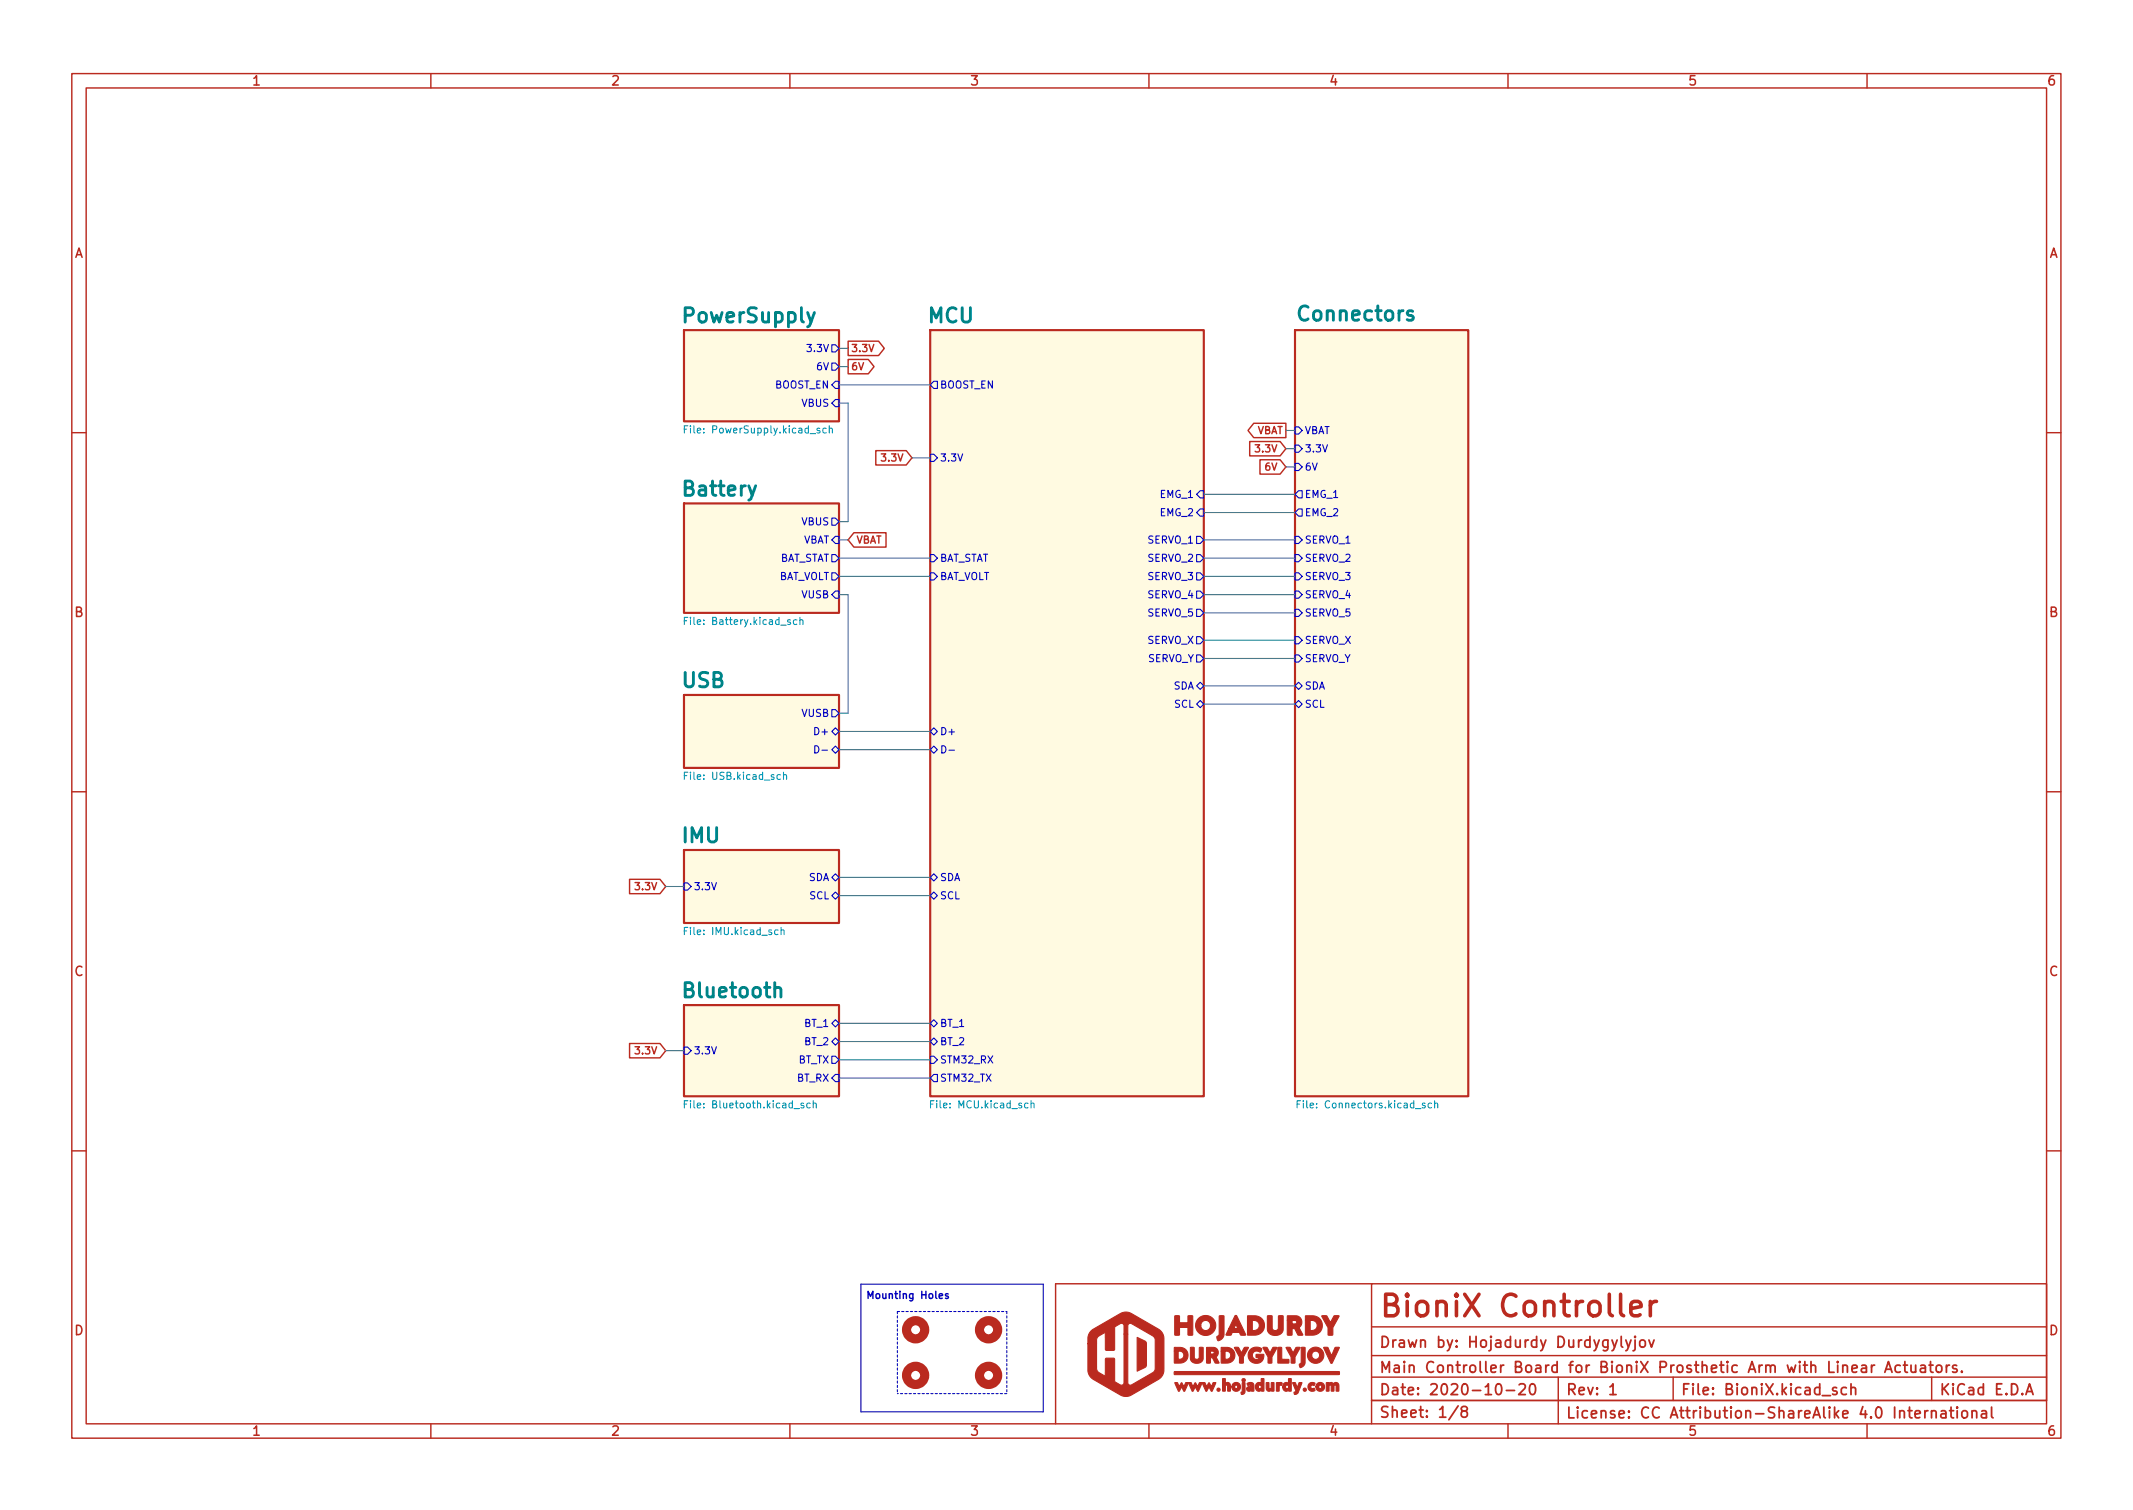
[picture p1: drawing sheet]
<svg xmlns="http://www.w3.org/2000/svg" width="297mm" height="210mm" viewBox="0 0 297 210" stroke-linecap="round" stroke-linejoin="round" font-family="sans-serif">
<g fill="none" stroke="#ba2a1f" stroke-width=".2">
<path d="M10 10.2h277v190.1h-277zM12 12.2h273v186.1h-273zM60 10.2v2M110 10.2v2M160 10.2v2M210 10.2v2M260 10.2v2M118.1 50h2.8l.8 1-.8 1h-2.8zM118.1 47.5h4.2l.8 1-.8 1h-4.2zM174.6 58.9h4.5v2h-4.5l-.8-1zM10 60.2h2M118.9 74.2h4.5v2h-4.5l-.8-1z"/>
<path d="M122 62.7h4.2l.8 1-.8 1h-4.2zM174 61.5h4.3l.8 1-.8 1h-4.3zM175.5 64h2.8l.8 1-.8 1h-2.8zM285 60.2h2M10 110.2h2M285 110.2h2M87.7 122.4h4.2l.8 1-.8 1h-4.2zM87.7 145.3h4.2l.8 1-.8 1h-4.2zM10 160.2h2M191 178.8h94v16.2h-94zM191 178.8h-44v19.5M285 160.2h2"/>
<path d="M60 198.3v2M110 198.3v2M160 198.3v2M191 188.8h94M191 184.8h94M191 195h94M191 191.8h94M191 195v3.3M210 198.3v2M217 191.8v6.5M233 191.8v3.2M260 198.3v2"/>
<path d="M269 191.8v3.2"/>
</g>
<g fill="none" stroke="#ba2a1f" stroke-width=".25">
<path d="M203.1 195.8l-1.3 1.9M203.8 196.5l-.2-.1a.31 .31 0 0 1-.1-.3 .31 .31 0 0 1 .3-.3l.4 .1a.31 .31 0 0 1 .1 .3 .31 .31 0 0 1-.2 .3h-.3l-.3 .3 .1 .4 .2 .1h.3l.2-.3v-.4l-.2-.1M208.5 192.8a.36 .36 0 0 1 .6 .2 .77 .77 0 0 1-.5 1.2 1 1 0 0 1-.1-1.4zM209.8 193.6h1.1M211.6 192.8l.2-.1 .5 .1a.41 .41 0 0 1 0 .5l-.8 .9h.9M213.1 192.8a.36 .36 0 0 1 .4-.1 .36 .36 0 0 1 .3 .3 .77 .77 0 0 1-.5 1.2 .91 .91 0 0 1-.2-1.4zM224.2 193.1l.4-.4v1.5M224.2 194.2h.9M224.5 186.6l.3 1M225.2 186.6l-.5 1.3-.2 .2M225.8 186.1v1.3l.2 .2M226.4 186.6l.4 1"/>
<path d="M227.1 186.6l-.5 1.3-.2 .2M227.7 186.6v1.3l-.1 .1-.2 .1M227.7 186.1l-.1 .1h.1h.1l-.1-.1v.1M228.5 186.7a.41 .41 0 0 1 .6 .2v.4a.41 .41 0 0 1-.4 .3 .41 .41 0 0 1-.4-.3v-.4zM229.6 186.6l.4 1 .3-1M255.8 193.3l-.4-.1-.2 .2 .1 .2 .5 .2v.1v.2l-.2 .1-.4-.1M257.1 193.3l-.4-.1-.3 .3v.4l.2 .2 .1 .1 .4-.1M257.8 193.3a.37 .37 0 0 1 .6 .1v.8M257.8 192.7v1.5M257.9 190.6l.7-.2v-.2l-.5-.1-.2 .2 .1 .7 .1 .1 .5-.1M259.3 190.2l.1-.1 .4 .1 .1 .9M259.9 190.4l-.5 .1a.29 .29 0 0 0-.2 .3 .29 .29 0 0 0 .2 .3l.5-.1"/>
<path d="M260.6 190.1v1M261.1 190.1l-.3 .1-.2 .2M262.5 191.1l.5-1.5 .5 1.5M262.6 190.7h.7M264.6 190.2l-.4-.1-.3 .3v.4l.2 .2 .1 .1 .4-.1M265.1 190.1h.5M265.3 189.6v1.3v.1l.3 .1M266.1 190.1l.1 .9a.41 .41 0 0 0 .6-.1M266.7 196.9l.7-.1-.1-.3-.4-.1-.2 .2 .1 .8h.1h.4M266.8 190.1v1M267.5 190.2l.1-.1 .5 .1v.9M268.1 196.4v1"/>
<path d="M268.1 190.4l-.5 .1a.29 .29 0 0 0-.2 .3 .29 .29 0 0 0 .2 .3l.5-.1M268.5 196.4l-.3 .1-.1 .2M268.6 190.1h.6M268.8 189.6v1.3l.1 .1 .3 .1M269 196.6a.37 .37 0 0 1 .6 0v.8M269 196.4v1M269.8 190.2a.41 .41 0 0 1 .6 .2v.4a.41 .41 0 0 1-.4 .3 .41 .41 0 0 1-.4-.3v-.4zM270.3 196.5l.2-.1 .4 .1 .1 .9M271 196.8l-.5 .1a.29 .29 0 0 0-.2 .2 .29 .29 0 0 0 .2 .3h.5M271.1 190.1v1M271.5 190.1l-.3 .1-.1 .2M271.5 196.4h.6"/>
<path d="M271.7 195.9v1.3l.1 .2h.3M272.5 190.2l-.4-.1-.2 .2 .1 .2 .5 .2 .1 .1-.1 .2-.2 .1-.4-.1M272.6 195.9l-.1 .1 .1 .1v-.1v-.1v.2M272.6 196.4v1M273.2 190.9l.1 .1-.1 .1-.1-.1 .1-.1v.2M273.3 196.5a.41 .41 0 0 1 .7 .2v.4a.41 .41 0 0 1-.4 .3 .41 .41 0 0 1-.4-.3v-.4zM274.6 196.6a.37 .37 0 0 1 .7 0v.8M274.6 196.4v1M276 196.5l.1-.1 .5 .1v.9M276.6 196.8l-.5 .1a.29 .29 0 0 0-.2 .2 .29 .29 0 0 0 .2 .3h.5M277.3 195.9v1.3l.3 .2M282.1 194.2l.5-1.5 .5 1.5"/>
<path d="M282.3 193.8h.7"/>
</g>
<path d="M225.7 180.2v2.6l.1 .3 .3 .1M227.1 182.2l1.4-.3-.1-.5-.3-.2h-.6l-.2 .2-.2 .2v1.2l.2 .3 .2 .1h.6l.3-.1M229.8 181.2v2M230.7 181.2a.77 .77 0 0 0-.9 .6" fill="none" stroke="#ba2a1f" stroke-width=".5"/>
<g fill="#ba2a1f" stroke="#ba2a1f" stroke-width=".15">
<path d="M152 185.3l4.1-2.4 .7-.2 .7 .2 3.9 2.2a1.57 1.57 0 0 1 .7 1.5v4.3a2.4 2.4 0 0 1-1.5 1.6l-3.1 1.8-.9 .1-.6-.1-3.7-2.2a1.56 1.56 0 0 1-.8-1.2v-3.8h1.2v3.5l.1 .3 .3 .2 .8 .4v-2.3l.1-.1h1.2v3.2l.7 .5a.37 .37 0 0 0 .4 0 .37 .37 0 0 0 .2-.4v-6.6h.6v6.8a.47 .47 0 0 0 .8 .1l2.6-1.6 .3-.3 .1-4.2-.1-.3-.2-.3-3.1-1.7a.36 .36 0 0 0-.4 .4v1.1h-.6v-1.2a.49 .49 0 0 0-.8-.1l-.5 .3v3.1l-.1 .1h-1l-.2-.1v-2.3l-1 .6-.2 .3v.6h-1.2v-.5a1.58 1.58 0 0 1 .5-1.3z"/>
<path d="M173 192.5h.4v1.3a.32 .32 0 0 1-.2 .3 .32 .32 0 0 1-.4-.1v-.1l.2-.2z"/>
<path d="M180 192.5h.4l.3 .7 .2-.7h.2a.14 .14 0 0 1 .2 .1 .14 .14 0 0 1-.1 .1l-.3 .9a.46 .46 0 0 1-.7 .5 .24 .24 0 0 1 .2-.4z"/>
<path d="M163.6 192.5h.2a.6 .6 0 0 1 .4 .6l.3-.6 .4 .6 .1-.3a.27 .27 0 0 1 .2-.3 .27 .27 0 0 1 .3 .1l-.4 .8a.26 .26 0 0 1-.2 .3l-.4-.6-.1 .3a.29 .29 0 0 1-.3 .3z"/>
<path d="M165.5 192.5h.4l.2 .6 .3-.6 .4 .6 .1-.3a.27 .27 0 0 1 .2-.3 .27 .27 0 0 1 .3 .1l-.4 .8a.25 .25 0 0 1-.2 .3l-.3-.6-.2 .3a.29 .29 0 0 1-.3 .3z"/>
<path d="M167.4 192.5h.2a.61 .61 0 0 1 .4 .6l.3-.6 .4 .6 .1-.3a.27 .27 0 0 1 .2-.3 .27 .27 0 0 1 .3 .1l-.3 .8a.25 .25 0 0 1-.3 .3l-.3-.6-.3 .6a.19 .19 0 0 1-.2 0 .19 .19 0 0 1-.1-.2z"/>
<path d="M171.7 192.7a.61 .61 0 0 1 1 .1 .61 .61 0 0 1-.4 .9 .61 .61 0 0 1-.8-.6h.4a.21 .21 0 0 0 .3 .2 .21 .21 0 0 0 .1-.4 .22 .22 0 0 0-.4 .2h-.4z"/>
<path d="M173.7 192.6a.54 .54 0 0 1 .7-.1 .54 .54 0 0 1 .2 .6v.3a.2 .2 0 0 1-.1 .3 .2 .2 0 0 1-.2-.1l-.1 .1a.34 .34 0 0 1-.4 0 .34 .34 0 0 1-.2-.4l.5 .1 .1-.1v-.1l-.6 .1 .2-.2 .4-.1-.1-.2-.3 .1z"/>
<path d="M175.6 192h.4v1.6l-.1 .1a.17 .17 0 0 1-.2 0 .17 .17 0 0 1-.1-.1 .48 .48 0 0 1-.5 .1 .48 .48 0 0 1-.3-.6h.4a.22 .22 0 0 0 .3 .2 .22 .22 0 0 0 .1-.4 .22 .22 0 0 0-.4 .2h-.4a.48 .48 0 0 1 .3-.5 .48 .48 0 0 1 .5 .1z"/>
<path d="M176.3 192.5h.4v.8l.2 .1 .1-.2v-.7h.4v1.2h-.3v-.2a.44 .44 0 0 1-.6 .1 .44 .44 0 0 1-.2-.5z"/>
<path d="M179.4 192h.4v1.6l-.1 .1a.17 .17 0 0 1-.2 0 .17 .17 0 0 1 0-.1 .48 .48 0 0 1-.6 .1 .48 .48 0 0 1-.3-.6h.4a.22 .22 0 0 0 .3 .2 .22 .22 0 0 0 .1-.4 .22 .22 0 0 0-.4 .2h-.4a.48 .48 0 0 1 .3-.5 .48 .48 0 0 1 .5 .1z"/>
<path d="M182.3 192.7a.45 .45 0 0 1 .4-.3 .45 .45 0 0 1 .4 .3 .21 .21 0 0 1-.1 .2 .21 .21 0 0 1-.3 0 .27 .27 0 0 0-.1 .4 .27 .27 0 0 0 .4 0 .26 .26 0 0 1 .1 .4 .26 .26 0 0 1-.4 0 .63 .63 0 0 1-.5-.4 .63 .63 0 0 1 .1-.6z"/>
<path d="M183.4 192.7a.62 .62 0 0 1 1 .1 .62 .62 0 0 1-.4 .9 .62 .62 0 0 1-.7-.6h.3a.22 .22 0 0 0 .4 .2 .22 .22 0 0 0 0-.4 .22 .22 0 0 0-.4 .1l-.3 .1z"/>
<path d="M170.3 192h.3v.7a.43 .43 0 0 1 .6-.1 .43 .43 0 0 1 .1 .5v.6h-.3v-.7a.17 .17 0 0 0-.3-.1 .17 .17 0 0 0-.1 .2v.6h-.3z"/>
<path d="M177.7 192.6l.4-.1v.2a.23 .23 0 0 1 .3-.2 .23 .23 0 0 1 .2 .3 .23 .23 0 0 1-.4 .1l-.1 .8h-.3z"/>
<path d="M184.7 192.5h.3l.1 .2a.34 .34 0 0 1 .6 0 .48 .48 0 0 1 .6-.1 .48 .48 0 0 1 .2 .6l-.1 .5h-.3v-.6a.17 .17 0 0 0-.1-.2 .17 .17 0 0 0-.2 .1v.7h-.1h-.3v-.7a.16 .16 0 0 0-.2-.1 .16 .16 0 0 0-.1 .2v.5a.2 .2 0 0 1-.2 .1 .2 .2 0 0 1-.2-.1z"/>
<path d="M163.5 191h22.9h.1v.2v.2h-.2h-22.7z"/>
<path d="M181.2 187.6l.6 .1-.1 2.1a.56 .56 0 0 1-.7 .5 .48 .48 0 0 1 .2-.6z"/>
<path d="M184.3 187.6h.6l.5 1.2 .5-1.2h.6l-.8 1.9a.26 .26 0 0 1-.3 .3z"/>
<path d="M165.8 187.6h.3a.17 .17 0 0 1 .2 0 .17 .17 0 0 1 0 .2v1.3a.36 .36 0 0 0 .5 .2 .36 .36 0 0 0 .2-.4v-1.3h.5l.1 1.6a.91 .91 0 0 1-1 .6 .91 .91 0 0 1-.8-.8z"/>
<path d="M174.1 187.9a1.09 1.09 0 0 1 1.6 0 .25 .25 0 0 1-.1 .3 .25 .25 0 0 1-.3 0 .58 .58 0 0 0-.8 .1 .58 .58 0 0 0 .1 .8 .58 .58 0 0 0 .8-.1h-.5l.1-.4h1a1.09 1.09 0 0 1-1.2 1.2 1.09 1.09 0 0 1-.9-1.4z"/>
<path d="M182.4 187.9a1.13 1.13 0 0 1 1.8 .2 1.13 1.13 0 0 1-.7 1.7 1.13 1.13 0 0 1-1.4-1.1h.6a.55 .55 0 0 0 .8 .5 .55 .55 0 0 0 0-.9 .55 .55 0 0 0-.8 .3v.1h-.6l.1-.4z"/>
<path d="M168 187.6h1a.78 .78 0 0 1 .6 .6 .78 .78 0 0 1-.2 .8l.3 .6a.17 .17 0 0 1 0 .2 .17 .17 0 0 1-.2 0h-.3l-.4-.7h-.2v.7h-.6v-1.3h.8a.22 .22 0 0 0 .3-.2 .22 .22 0 0 0-.4-.2h-.1v.4h-.6z"/>
<path d="M171.9 187.6h.6l.4 .8 .4-.8h.3a.16 .16 0 0 1 .3 .1 .15 .15 0 0 1-.1 .2l-.3 .4a1.49 1.49 0 0 0-.3 1.4l-.1 .1h-.5a1.85 1.85 0 0 0-.5-1.7z"/>
<path d="M175.9 187.6h.5l.5 .8 .4-.8h.3a.15 .15 0 0 1 .2 .1 .15 .15 0 0 1-.1 .2l-.2 .4a1.49 1.49 0 0 0-.4 1.4l-.1 .1h-.4a1.85 1.85 0 0 0-.5-1.7z"/>
<path d="M179.1 187.6h.6l.4 .8 .4-.8h.3a.16 .16 0 0 1 .3 .1 .15 .15 0 0 1-.2 .2l-.2 .4a1.49 1.49 0 0 0-.4 1.4v.1h-.5a1.77 1.77 0 0 0-.5-1.7z"/>
<path d="M163.5 187.6h.9a1.11 1.11 0 0 1 1 1.3 1.11 1.11 0 0 1-1.3 .9h-.6v-1.7h.6v1.2h.1a.57 .57 0 0 0 .7-.6 .57 .57 0 0 0-.7-.6h-.7z"/>
<path d="M170.1 187.6h.8a1.11 1.11 0 0 1 1.1 1.3 1.11 1.11 0 0 1-1.4 .9h-.5v-1.7h.5v1.2h.2a.57 .57 0 0 0 .6-.6 .57 .57 0 0 0-.7-.6h-.6z"/>
<path d="M178 187.6h.5v1.7h1v.5h-1.5z"/>
<path d="M169.8 183.2l.7 .1v2.5a.81 .81 0 0 1-.9 .8 .43 .43 0 0 1 .1-.7z"/>
<path d="M166.9 183.6a1.4 1.4 0 0 1 2.2 .3 1.4 1.4 0 0 1-.8 2 1.4 1.4 0 0 1-1.8-1.3h.7a.68 .68 0 0 0 1 .5 .68 .68 0 0 0 .1-1.1 .68 .68 0 0 0-1.1 .5v.1h-.7a1.34 1.34 0 0 1 .4-1z"/>
<path d="M176.5 183.2h.7v1.8a.44 .44 0 0 0 .4 .3 .44 .44 0 0 0 .4-.4v-1.7h.6l.1 2a1.15 1.15 0 0 1-1.2 .8 1.15 1.15 0 0 1-1-.9z"/>
<path d="M163.6 183.2l.7 .1v.9h1.1v-1h.7v2.7h-.7v-1.1h-1.1v1.1h-.7z"/>
<path d="M172 183.2a.28 .28 0 0 1 .4 .3l1 2.2a.16 .16 0 0 1 .1 .2 .16 .16 0 0 1-.3 0h-.4l-.2-.4h-1l-.2 .4h-.5a.14 .14 0 0 1-.2-.1 .14 .14 0 0 1 .1-.1l.3-.7h1.3l-.3-.6-.3 .6h-.7z"/>
<path d="M179.3 183.2h.9a.91 .91 0 0 1 1 .5 .91 .91 0 0 1-.3 1.1l.4 .9a.13 .13 0 0 1 .1 .1 .13 .13 0 0 1-.1 .1h-.6l-.4-.9h-.4v.9h-.6v-2h.6v.4h.3a.26 .26 0 0 0 .4-.1 .26 .26 0 0 0-.3-.3h-1z"/>
<path d="M184.1 183.2h.7l.5 1 .5-1h.5a.13 .13 0 0 1 .2 .1 .13 .13 0 0 1-.1 .1l-.3 .6a1.93 1.93 0 0 0-.5 1.8l-.1 .1h-.5a2.2 2.2 0 0 0-.6-2z"/>
<path d="M173.7 183.2h1.2a1.38 1.38 0 0 1 1.2 1.7 1.38 1.38 0 0 1-1.8 1h-.6v-2h.7v1.4a.75 .75 0 0 0 1-.8 .7 .7 0 0 0-.8-.6h-.9z"/>
<path d="M181.8 183.2h1.1a1.38 1.38 0 0 1 1.2 1.7 1.38 1.38 0 0 1-1.7 1h-.6v-2h.7v1.4a.75 .75 0 0 0 .9-.8 .71 .71 0 0 0-.7-.6h-.9z"/>
<path d="M158.4 186.2l1.2 .6 .1 .8-.1 2.6-.1 .2-1.1 .5z"/>
<circle cx="169.7" cy="193.5" r=".22"/>
<circle cx="181.7" cy="193.5" r=".22"/>
<circle cx="173.2" cy="192.2" r=".23"/>
</g>
<g fill="#fffae1" stroke="#fffae1" stroke-width=".14">
<path d="M129.5 46h38.1v106.6h-38.1z"/>
<path d="M180.3 46h24.2v106.6h-24.2z"/>
<path d="M95.2 46h21.6v12.7h-21.6z"/>
<path d="M95.2 70.1h21.6v15.2h-21.6z"/>
<path d="M95.2 96.8h21.6v10.1h-21.6z"/>
<path d="M95.2 139.9h21.6v12.7h-21.6z"/>
<path d="M95.2 118.4h21.6v10.1h-21.6z"/>
</g>
<path d="M95.2 46h21.6v12.7h-21.6zM129.5 46h38.1v106.6h-38.1zM180.3 46h24.2v106.6h-24.2zM95.2 70.1h21.6v15.2h-21.6zM95.2 96.8h21.6v10.1h-21.6zM95.2 118.4h21.6v10.1h-21.6zM95.2 139.9h21.6v12.7h-21.6z" fill="none" stroke="#ba2a1f" stroke-width=".3"/>
<g fill="none" stroke="#029ec2" stroke-width=".15">
<path d="M95.3 59.8h.3M95.8 59.3h-.5v1M115.1 59.7l-.3-.1-.2 .2 .1 .4h.4M115.5 59.7l.1-.1 .3 .1v.6M115.5 59.3v1M95.3 86.4h.3M95.8 86h-.5v1M111 86.3h-.3l-.2 .2 .1 .4h.4M111.4 86.4l.1-.1h.3v.7M111.4 86v1M95.3 108h.3M95.8 107.5h-.5v1"/>
<path d="M108.7 107.9h-.3l-.2 .2 .1 .4h.4M109.1 108l.1-.1h.3v.6M109.1 107.5v1M95.3 129.6h.3M95.8 129.1h-.5v1M108.3 129.5h-.2l-.2 .2 .1 .4h.3M108.8 129.6l.1-.1h.3v.6M108.8 129.1v1M95.3 153.7h.3M95.8 153.3h-.5v1M111.9 153.6h-.2l-.2 .1 .1 .2 .3 .1v.2h-.4M112.8 153.6h-.3l-.2 .2 .1 .4h.4"/>
<path d="M113.2 153.7l.2-.1h.2l.1 .7M113.2 153.3v1M129.6 153.7h.3M130.1 153.3h-.5v1M143.6 153.7l.1-.1h.3v.7M143.6 153.3v1M180.6 153.7h.4M181.1 153.3h-.5v1M198.5 153.6h-.3l-.1 .1v.2l.4 .1v.2h-.4M199.4 153.6h-.3l-.2 .2 .1 .4h.4M199.8 153.7l.1-.1h.3v.7M199.8 153.3v1"/>
</g>
<g fill="none" stroke="#ba2a1f" stroke-width="1.3">
<circle cx="127.5" cy="191.5" r="1.27"/>
<circle cx="127.5" cy="185.2" r="1.27"/>
<circle cx="137.7" cy="191.5" r="1.27"/>
<circle cx="137.7" cy="185.2" r="1.27"/>
</g>
<g fill="none" stroke="#0000c2" stroke-width=".15">
<path d="M115.8 50.5h.5l.5 .5-.5 .5h-.5zM115.8 48h.5l.5 .5-.5 .5h-.5zM116.3 55.6h.5v1h-.5l-.5-.5zM116.3 53.1h.5v1h-.5l-.5-.5zM130 53.1h.5v1h-.5l-.5-.5zM180.3 59.4h.5l.5 .5-.5 .5h-.5zM115.8 79.8h.5l.5 .5-.5 .5h-.5zM115.8 77.2h.5l.5 .5-.5 .5h-.5zM115.8 72.1h.5l.5 .5-.5 .5h-.5zM116.3 74.7h.5v1h-.5l-.5-.5zM129.5 79.8h.5l.5 .5-.5 .5h-.5zM129.5 77.2h.5l.5 .5-.5 .5h-.5z"/>
<path d="M129.5 63.2h.5l.5 .5-.5 .5h-.5zM166.6 74.7h.5l.5 .5-.5 .5h-.5zM166.6 77.2h.5l.5 .5-.5 .5h-.5zM166.6 79.8h.5l.5 .5-.5 .5h-.5zM167.1 68.3h.5v1h-.5l-.5-.5zM167.1 70.9h.5v1h-.5l-.5-.5zM180.3 79.8h.5l.5 .5-.5 .5h-.5zM180.3 77.2h.5l.5 .5-.5 .5h-.5zM180.3 74.7h.5l.5 .5-.5 .5h-.5zM180.3 64.5h.5l.5 .5-.5 .5h-.5zM180.3 62h.5l.5 .5-.5 .5h-.5zM180.8 70.9h.5v1h-.5l-.5-.5z"/>
<path d="M180.8 68.3h.5v1h-.5l-.5-.5zM115.8 98.8h.5l.5 .5-.5 .5h-.5zM116.3 82.3h.5v1h-.5l-.5-.5zM166.6 82.3h.5l.5 .5-.5 .5h-.5zM166.6 84.8h.5l.5 .5-.5 .5h-.5zM166.6 88.6h.5l.5 .5-.5 .5h-.5zM166.6 91.2h.5l.5 .5-.5 .5h-.5zM167.1 95l.5 .5-.5 .5-.5-.5zM167.1 97.5l.5 .5-.5 .5-.5-.5zM180.3 91.2h.5l.5 .5-.5 .5h-.5zM180.3 88.6h.5l.5 .5-.5 .5h-.5zM180.3 84.8h.5l.5 .5-.5 .5h-.5z"/>
<path d="M180.3 82.3h.5l.5 .5-.5 .5h-.5zM180.3 98l.5-.5 .5 .5-.5 .5zM180.3 95.5l.5-.5 .5 .5-.5 .5zM113.5 103.8a.51 .51 0 0 1 .5 .5 .51 .51 0 0 1-.5 .5zM114.5 104.5h.7M116.3 103.9l.5 .5-.5 .5-.5-.5zM116.3 101.3l.5 .5-.5 .5-.5-.5zM129.5 104.4l.5-.5 .5 .5-.5 .5zM129.5 101.8l.5-.5 .5 .5-.5 .5zM131.2 103.8a.51 .51 0 0 1 .5 .5 .51 .51 0 0 1-.5 .5zM132.2 104.5h.7M95.2 122.9h.6l.4 .5-.4 .5h-.6z"/>
<path d="M116.3 121.7l.5 .5-.5 .5-.5-.5zM116.3 124.2l.5 .5-.5 .5-.5-.5zM129.5 122.2l.5-.5 .5 .5-.5 .5zM129.5 124.7l.5-.5 .5 .5-.5 .5zM95.2 145.8h.6l.4 .5-.4 .5h-.6zM115.8 147.1h.5l.5 .5-.5 .5h-.5zM116.3 142l.5 .5-.5 .5-.5-.5zM116.3 144.5l.5 .5-.5 .5-.5-.5zM116.3 149.6h.5v1h-.5l-.5-.5zM129.5 147.1h.5l.5 .5-.5 .5h-.5zM130 142l.5 .5-.5 .5-.5-.5zM130 144.5l.5 .5-.5 .5-.5-.5z"/>
<path d="M130 149.6h.5v1h-.5l-.5-.5zM119.9 178.8h25.4v17.8h-25.4z"/>
</g>
<path d="M132 180.2l-.2-.1-.1 .2v.1l.3 .1v.3h-.3" fill="none" stroke="#0000c2" stroke-width=".2"/>
<path d="M125 182.6v11.5M125 182.6h15.2M140.2 182.6v11.5M140.2 194.1h-15.2" fill="none" stroke="#0000c2" stroke-width=".15" stroke-dasharray=".3 .3"/>
<g fill="none" stroke="#437584" stroke-width=".15">
<path d="M116.8 56.1h1.3v16.5h-1.3M116.8 51h1.3M116.8 53.6h12.7M116.8 48.5h1.3M179.1 59.9h1.2M116.8 75.2h1.3M116.8 77.7h12.7M127 63.7h2.5M167.6 75.2h12.7M167.6 77.7h12.7M167.6 68.8h12.7M167.6 71.4h12.7"/>
<path d="M179.1 65h1.2M179.1 62.5h1.2M116.8 80.3h12.7M116.8 82.8h1.3v16.5h-1.3M167.6 80.3h12.7M167.6 82.8h12.7M167.6 85.3h12.7M167.6 89.1h12.7M167.6 91.7h12.7M167.6 95.5h12.7M167.6 98h12.7M116.8 104.4h12.7"/>
<path d="M116.8 101.8h12.7M92.7 123.4h2.5M116.8 124.7h12.7M116.8 122.2h12.7M92.7 146.3h2.5M116.8 150.1h12.7M116.8 147.6h12.7M116.8 145h12.7M116.8 142.5h12.7"/>
</g>
<text font-size="4.2" fill="#ba2a1f" x="192" y="183.4">BioniX Controller</text>
<g font-size="2.8" fill="#008484">
<text x="95.5" y="44.9">PowerSupply</text>
<text x="129.3" y="44.9">MCU</text>
<text x="181.1" y="44.7">Connectors</text>
<text x="95.4" y="69.1">Battery</text>
<text x="95" y="95.7">USB</text>
<text x="95.1" y="117.3">IMU</text>
<text x="95.6" y="138.9">Bluetooth</text>
</g>
<g font-size="2.1" fill="#ba2a1f">
<text x="192" y="187.7">Drawn by: Hojadurdy Durdygylyjov</text>
<text x="192" y="191.2">Main Controller Board for BioniX Prosthetic Arm with Linear Actuators.</text>
<text x="192" y="194.3">Date: 2020-10-20</text>
<text x="192" y="197.4">Sheet: 1/8</text>
<text x="218" y="194.3">Rev: 1</text>
<text x="218" y="197.5">License: CC Attribution-ShareAlike 4.0 International</text>
<text x="234" y="194.3">File: BioniX.kicad_sch</text>
<text x="270" y="194.3">KiCad E.D.A</text>
</g>
<g font-size="1.8" fill="#ba2a1f">
<text x="35" y="11.9">1</text>
<text x="85" y="11.9">2</text>
<text x="135" y="11.9">3</text>
<text x="185" y="11.9">4</text>
<text x="235" y="11.9">5</text>
<text x="285" y="11.9">6</text>
<text x="10.3" y="35.9">A</text>
<text x="285.3" y="35.9">A</text>
<text x="10.3" y="85.9">B</text>
<text x="285.3" y="85.9">B</text>
<text x="10.3" y="135.9">C</text>
<text x="285.3" y="135.9">C</text>
<text x="10.3" y="185.9">D</text>
<text x="285.3" y="185.9">D</text>
<text x="35" y="199.9">1</text>
<text x="85" y="199.9">2</text>
<text x="135" y="199.9">3</text>
<text x="185" y="199.9">4</text>
<text x="235" y="199.9">5</text>
<text x="285" y="199.9">6</text>
</g>
<g font-size="1.4" fill="#0000c2">
<text x="112.7" y="49">3.3V</text>
<text x="113.8" y="51.5">6V</text>
<text x="107.9" y="54.1">BOOST_EN</text>
<text x="111.7" y="56.6">VBUS</text>
<text x="130.8" y="54.1">BOOST_EN</text>
<text x="130.8" y="64.2">3.3V</text>
<text x="181.6" y="65.5">6V</text>
<text x="181.6" y="63">3.3V</text>
<text x="181.6" y="60.4">VBAT</text>
<text x="161.6" y="69.3">EMG_1</text>
<text x="161.6" y="71.9">EMG_2</text>
<text x="181.6" y="71.9">EMG_2</text>
<text x="181.6" y="69.3">EMG_1</text>
<text x="111.7" y="73.1">VBUS</text>
<text x="111.7" y="75.7">VBAT</text>
<text x="159.9" y="75.7">SERVO_1</text>
<text x="181.6" y="75.7">SERVO_1</text>
<text x="108.2" y="80.8">BAT_VOLT</text>
<text x="108.3" y="78.2">BAT_STAT</text>
<text x="111.7" y="83.3">VUSB</text>
<text x="130.8" y="80.8">BAT_VOLT</text>
<text x="130.8" y="78.2">BAT_STAT</text>
<text x="159.9" y="78.2">SERVO_2</text>
<text x="159.9" y="80.8">SERVO_3</text>
<text x="159.9" y="83.3">SERVO_4</text>
<text x="181.6" y="80.8">SERVO_3</text>
<text x="181.6" y="78.2">SERVO_2</text>
<text x="181.6" y="83.3">SERVO_4</text>
<text x="159.8" y="89.6">SERVO_X</text>
<text x="159.9" y="85.8">SERVO_5</text>
<text x="181.6" y="89.6">SERVO_X</text>
<text x="181.6" y="85.8">SERVO_5</text>
<text x="159.8" y="92.2">SERVO_Y</text>
<text x="163.4" y="96">SDA</text>
<text x="181.6" y="92.2">SERVO_Y</text>
<text x="181.6" y="96">SDA</text>
<text x="111.7" y="99.8">VUSB</text>
<text x="163.6" y="98.5">SCL</text>
<text x="181.6" y="98.5">SCL</text>
<text x="113.7" y="102.3">D+</text>
<text x="130.8" y="102.3">D+</text>
<text x="96.5" y="123.9">3.3V</text>
<text x="112.6" y="122.7">SDA</text>
<text x="112.8" y="125.2">SCL</text>
<text x="130.8" y="122.7">SDA</text>
<text x="130.8" y="125.2">SCL</text>
<text x="112.1" y="143">BT_1</text>
<text x="130.8" y="143">BT_1</text>
<text x="96.5" y="146.8">3.3V</text>
<text x="111.1" y="148.1">BT_TX</text>
<text x="112.1" y="145.5">BT_2</text>
<text x="130.8" y="148.1">STM32_RX</text>
<text x="130.8" y="145.5">BT_2</text>
<text x="111" y="150.6">BT_RX</text>
<text x="130.8" y="150.6">STM32_TX</text>
<text x="120.5" y="180.9">Mounting Holes</text>
</g>
<g font-size="1.4" fill="#ba2a1f">
<text x="118.4" y="51.5">6V</text>
<text x="118.4" y="49">3.3V</text>
<text x="123.1" y="64.2">3.3V</text>
<text x="175" y="60.4">VBAT</text>
<text x="175.2" y="63">3.3V</text>
<text x="176.3" y="65.5">6V</text>
<text x="119.2" y="75.7">VBAT</text>
<text x="88.8" y="123.9">3.3V</text>
<text x="88.8" y="146.8">3.3V</text>
</g>
<g font-size="1.4" fill="#029ec2">
<text x="96" y="60.3">File: PowerSupply.kicad_sch</text>
<text x="96" y="87">File: Battery.kicad_sch</text>
<text x="95.8" y="108.6">File: USB.kicad_sch</text>
<text x="95.8" y="130.2">File: IMU.kicad_sch</text>
<text x="96.1" y="154.3">File: Bluetooth.kicad_sch</text>
<text x="130" y="154.3">File: MCU.kicad_sch</text>
<text x="181.4" y="154.3">File: Connectors.kicad_sch</text>
</g>
</svg>
